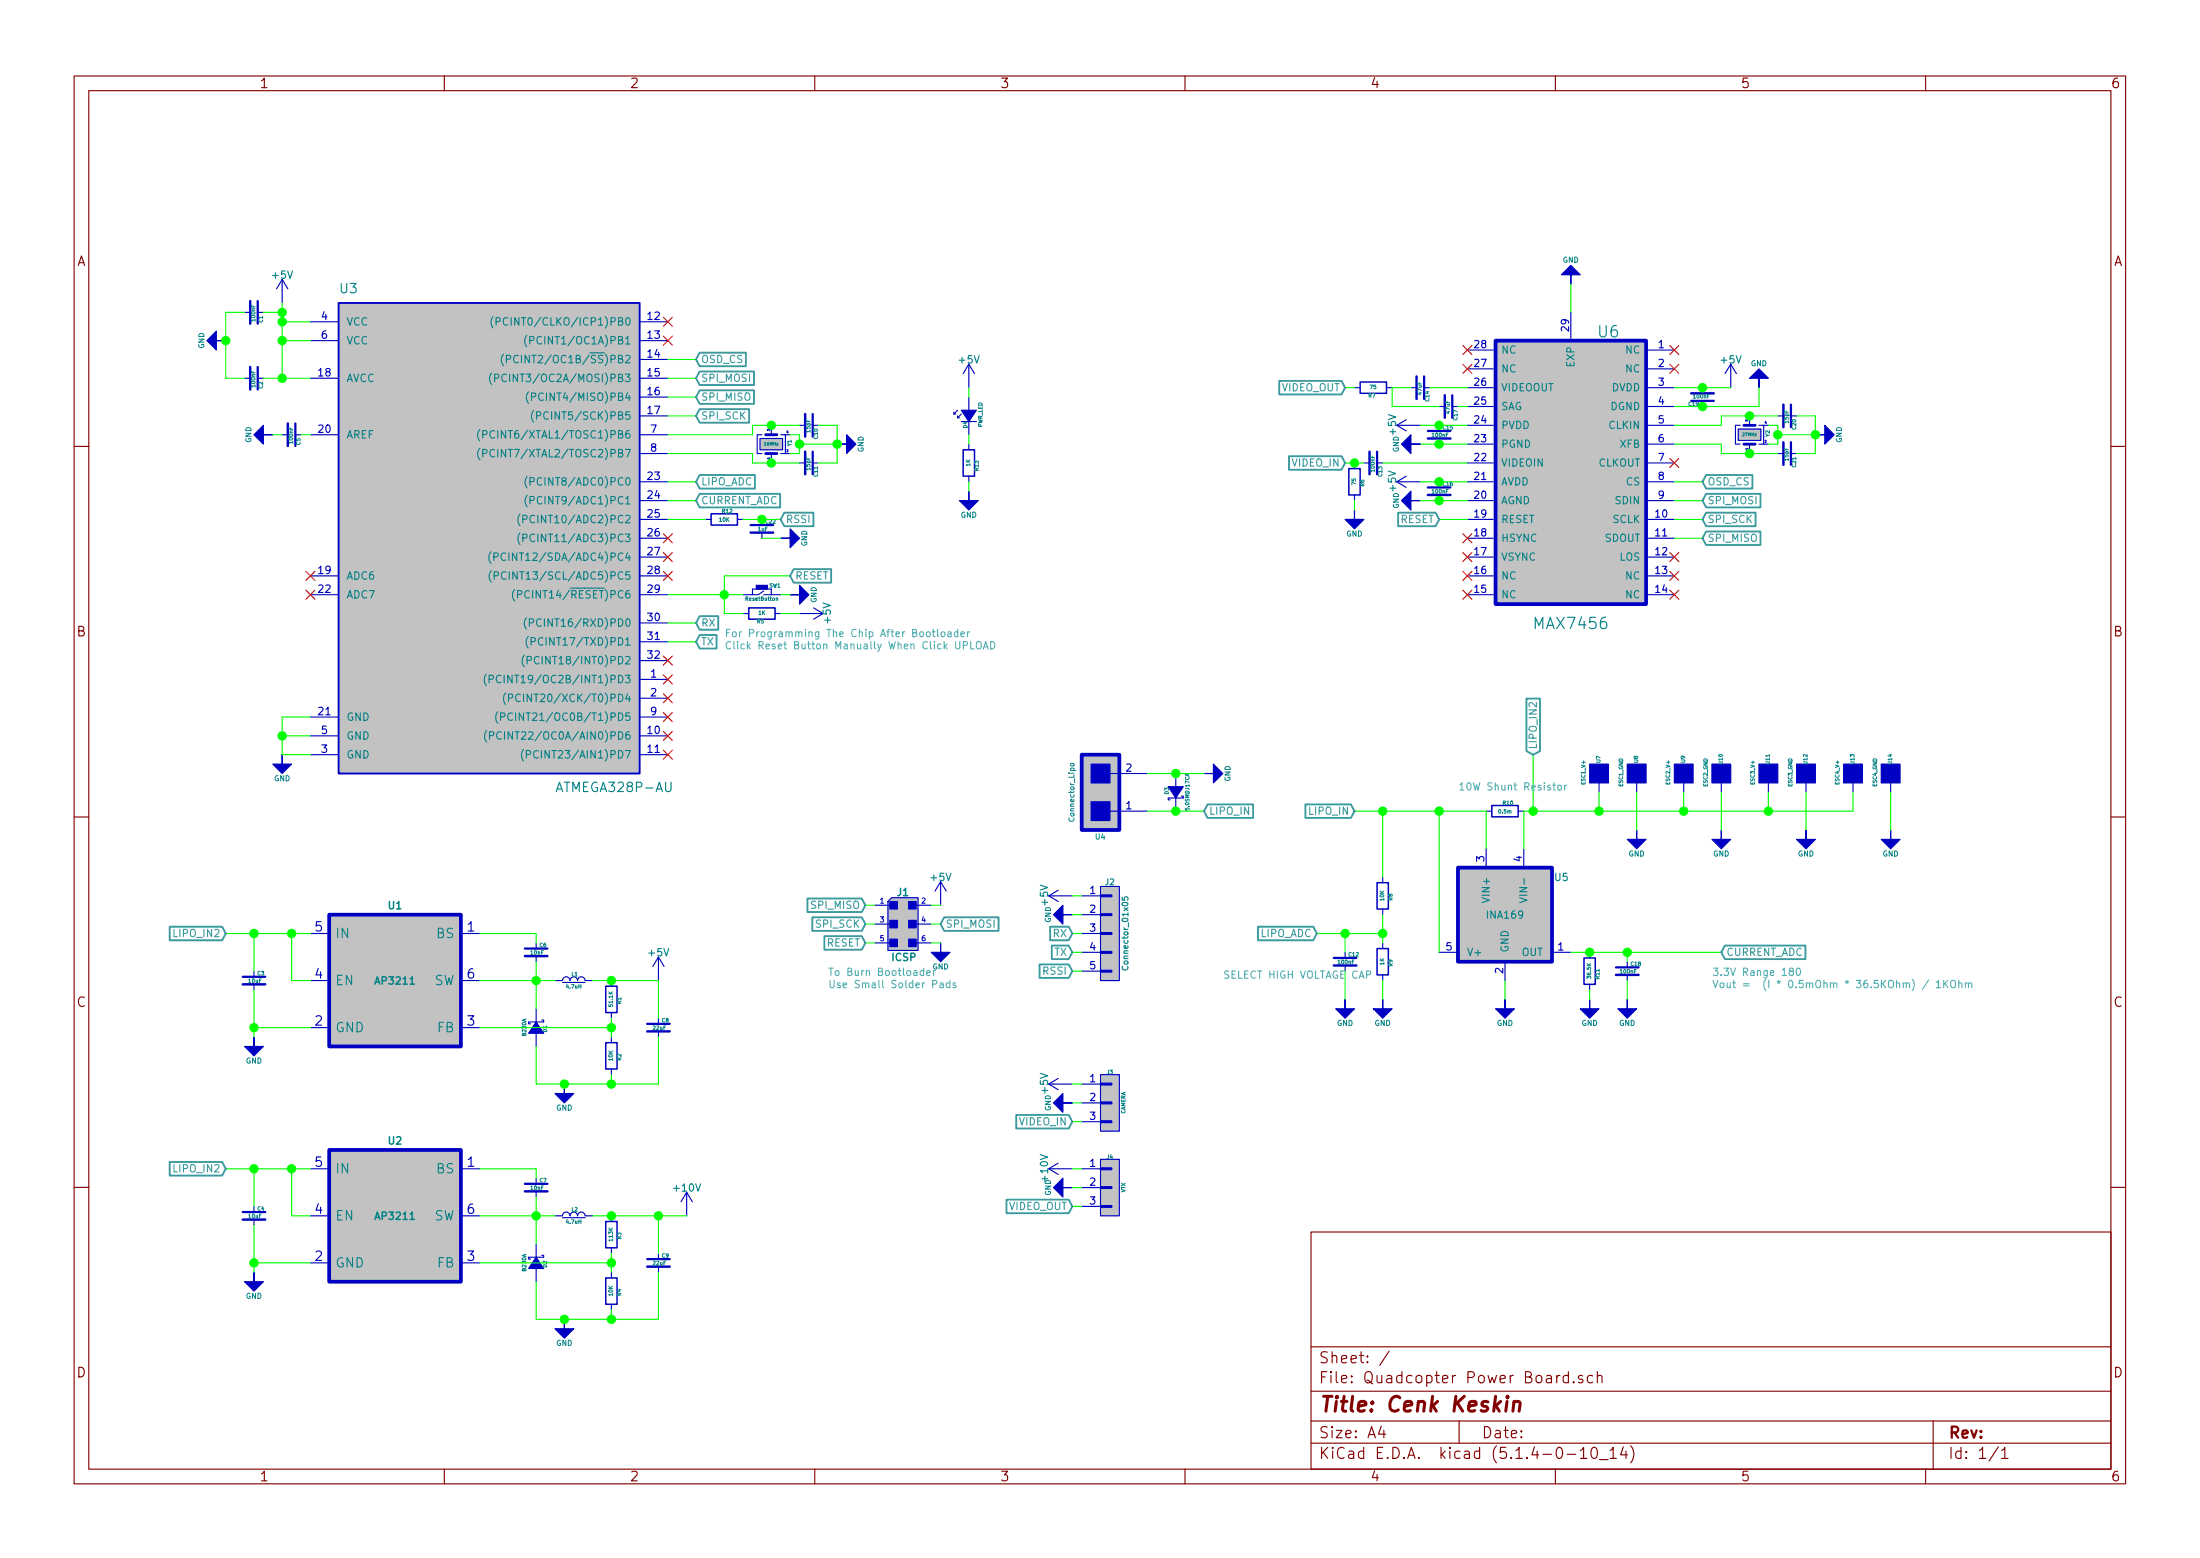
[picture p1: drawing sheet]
<svg xmlns="http://www.w3.org/2000/svg" width="297mm" height="210mm" viewBox="0 0 297 210" stroke-linecap="round" stroke-linejoin="round" font-family="sans-serif">
<g fill="none" stroke="#840000" stroke-width=".15">
<path d="M10 10.3h277v189.9h-277zM12 12.2h273v186.1h-273zM60 10.3v1.9M110 10.3v1.9M160 10.3v1.9M210 10.3v1.9M260 10.3v1.9M10 60.2h2M285 60.2h2M10 110.3h2M285 110.3h2M10 160.2h2"/>
<path d="M177 166.3h108v32h-108zM285 160.2h2M60 198.3v1.9M110 198.3v1.9M160 198.3v1.9M177 194.8h108M177 191.8h108M177 187.8h108M177 181.8h108M186.5 192.5l-.4 1h1M186.8 193v1M187.6 182.3l-1.3 2"/>
<path d="M197 191.8v3M210 198.3v1.9M210.6 185.6a.37 .37 0 0 0-.4 .3M211.6 196.3h1.2M211.8 185.7a.53 .53 0 0 0-.7 0v.8a.53 .53 0 0 0 .7 0M211.8 185.1v1.5M212.5 186.5v.1l-.1-.1h.1v.1M213.4 195.8l.4-.5v1.5M213.4 196.8h.8M213.7 185.7l-.4-.1-.2 .3a.48 .48 0 0 0 .6 .3v.1v.2l-.2 .1-.4-.1M215 195.4a.34 .34 0 0 1 .6 .2 .77 .77 0 0 1-.4 1.2 .97 .97 0 0 1-.2-1.4zM215 185.7a.48 .48 0 0 0-.6 0l-.1 .2 .1 .6a.48 .48 0 0 0 .6 0"/>
<path d="M215.7 185.7a.39 .39 0 0 1 .6 .1v.8M215.7 185.1v1.5M216 197h1.1M217.4 195.8l.4-.5v1.5M217.4 196.8h.8M219.2 195.2l-.4 1.1h.9M219.5 195.8v1M220.2 195.1a1.71 1.71 0 0 1 0 2.3M260 198.3v1.9M261 191.8v6.5M269.8 195.2l-1.2 2M270.3 195.8l.3-.3 .1-.2v1.5"/>
<path d="M270.3 196.8h.8"/>
</g>
<path d="M203.5 189.1l-.2 1.3M203.6 188.4l-.1 .1v.1l.1-.1v-.1l-.1 .2M204.4 189.3a.52 .52 0 0 1 .9 .1l-.2 1M204.4 189.1l-.1 1.3" fill="none" stroke="#840000" stroke-width=".41"/>
<g fill="#c2c2c2" stroke="#c2c2c2" stroke-width=".14">
<path d="M45.7 40.9h40.7v63.5h-40.7z"/>
<path d="M234.7 57.9h3v1.5h-3z"/>
<path d="M201.9 46h20.3v35.5h-20.3z"/>
<path d="M104.1 79.5v.8z"/>
<path d="M148.6 156.5h2.5v7.6h-2.5z"/>
<path d="M148.6 145h2.5v7.6h-2.5z"/>
<path d="M148.6 119.6h2.5v12.7h-2.5z"/>
<path d="M146 101.8h5.1v10.2h-5.1z"/>
<path d="M120.4 121.2h3.6v7.1h-4.1v-6.6z"/>
<path d="M102.6 59.2h3.1v1.5h-3.1z"/>
<path d="M196.8 117.1h12.7v12.7h-12.7z"/>
<path d="M44.4 155.2h17.8v17.8h-17.8z"/>
<path d="M44.4 123.4h17.8v17.8h-17.8z"/>
</g>
<path d="M45.7 40.9h40.7v63.5h-40.7z" fill="none" stroke="#0000c2" stroke-width=".25"/>
<g fill="none" stroke="#0000c2" stroke-width=".15">
<path d="M38.1 37.7l-.8 1.3M38.1 37.7v3.2M38.1 37.7l.8 1.3M33 51h.7M33 42.2h.7M34.9 51h.7M34.9 42.2h.7M38.1 58.7h.6M40 58.7h.6M41.9 43.4h3.8M41.9 46h3.8M41.9 51h3.8"/>
<path d="M41.9 58.7h3.8M86.4 43.4h3.8M86.4 46h3.8M86.4 48.5h3.8M86.4 51h3.8M86.4 53.6h3.8M86.4 56.1h3.8M86.4 58.7h3.8M102.6 59.2h3.1v1.5h-3.1zM102.9 58.7h-.7v2.5h.7M104.1 57.4v1.3M105.4 58.7h.6v2.5h-.6"/>
<path d="M106 58.7h.7M107.9 57.4h.7M109.9 57.4h.6M128.8 55.6v.3M129.3 55.4l-.5 .5h.2M129.3 56.1v.3M129.8 55.9l-.5 .5h.2M129.8 56.9h2M130.8 49.1l-.8 1.3M130.8 49.1v3.2M130.8 53.6v5.1M130.8 59.9v.8"/>
<path d="M130.8 49.1l.8 1.3M182.9 52.3h.7M187.2 52.3h.8M188.6 57.4h3.2M188.6 57.4l1.3 .8M189.9 56.6l-1.3 .8M190.5 52.3h.6M192.4 52.3h.6M194.3 54.9h.6M194.3 57.4v.6M194.3 59.3v.6M196.2 54.9h.6"/>
<path d="M198.1 59.9h3.5M198.1 57.4h3.5M198.1 47.2h3.5M198.1 49.8h3.5M198.1 54.9h3.5M198.1 52.3h3.5M212.1 42.2v3.5M222.6 59.9h3.5M222.6 57.4h3.5M222.6 47.2h3.5M222.6 49.8h3.5M222.6 54.9h3.5"/>
<path d="M222.6 52.3h3.5M229.9 52.3v.7M229.9 54.2v.7M233.7 49.1l-.8 1.3M233.7 49.1v3.2M233.7 49.1l.7 1.3M234.7 57.9h3v1.5h-3zM234.9 57.4h-.6v2.5h.6M236.2 56.1v1.3M236.2 59.9v1.3M237.5 57.4h.6v2.5h-.6M238 59.9h.8"/>
<path d="M238 57.4h.8M240 56.1h.7M241.9 56.1h.7M41.9 77.7h3.8M86.4 77.7h3.8M86.4 65h3.8M86.4 67.6h3.8M86.4 70.1h3.8M86.4 72.6h3.8M86.4 75.2h3.8M86.4 61.2h3.8M95.2 70.1h.8"/>
<path d="M99.6 70.1h.7M102.9 70.1v.6M102.9 72v.6M103.1 79.8l-.7 .5h-2.1M104.1 61.2v1.3M106 61.2h.7M107.9 62.5h.7M109.9 62.5h.6M130.8 64.3v.7M182.9 62.5v.7M182.9 66.8v.8M184.1 62.5h.7"/>
<path d="M186.1 62.5h.6M188.6 65h3.2M188.6 65l1.3 .8M189.9 64.3l-1.3 .7M194.3 65v.7M194.3 66.9v.7M198.1 77.7h3.5M198.1 65h3.5M198.1 67.6h3.5M198.1 70.1h3.5M198.1 72.6h3.5M198.1 75.2h3.5"/>
<path d="M198.1 62.5h3.5M222.6 77.7h3.5M222.6 65h3.5M222.6 67.6h3.5M222.6 70.1h3.5M222.6 72.6h3.5M222.6 75.2h3.5M222.6 62.5h3.5M240 61.2h.7M241.9 61.2h.7M41.9 99.3h3.8M41.9 96.8h3.8"/>
<path d="M41.9 80.3h3.8M86.4 91.7h3.8M86.4 99.3h3.8M86.4 94.2h3.8M86.4 96.8h3.8M86.4 80.3h3.8M86.4 84.1h3.8M86.4 86.6h3.8M86.4 89.1h3.8M100.3 82.8h.8M101.6 80.3v-.8h2.5v.8M103.1 80.3h2.3"/>
<path d="M104.6 82.8h.8M107.9 82.8h3.2M109.9 82l1.2 .8M111.1 82.8l-1.2 .8M198.1 80.3h3.5M222.6 80.3h3.5M41.9 101.8h3.8M86.4 101.8h3.8M127 119l-.8 1.3M127 119v3.2M127 119l.8 1.3M148.6 119.6h2.5v12.7h-2.5z"/>
<path d="M149.9 109.5h5M149.9 104.4h5M158.7 104.4v5.1M159.5 107.4h.3v.3h-2.1v.2h.3M186.7 118.4v.7M200.7 109.5h.7M200.7 114.5v2.7M205 109.5h.7M205.7 114.5v2.7M215.9 105.4v1.5M221 105.4v1.5M227.3 105.4v1.5"/>
<path d="M232.4 105.4v1.5M238.8 105.4v1.5M243.8 105.4v1.5M250.2 105.4v1.5M255.3 105.4v1.5M34.3 131.1v.6M34.3 133v.6M41.9 126h2.3M41.9 138.7h2.3M41.9 132.3h2.3M62.5 126h2.3M62.5 138.7h2.3"/>
<path d="M62.5 132.3h2.3M72.4 127.2v.7M72.4 129.2v.6M72.4 136.1v5.1M73.2 137.7h.2v.2h-2v.3h.2M74.9 132.3h1M75.9 132.3a.51 .51 0 0 1 .6-.5 .51 .51 0 0 1 .5 .5 .51 .51 0 0 1 .5-.5 .51 .51 0 0 1 .5 .5 .51 .51 0 0 1 .5-.5 .51 .51 0 0 1 .5 .5M75.9 132.6h3.1M79 132.3h1M82.5 132.3v.8M82.5 136.6v.8M82.5 139.9v.8"/>
<path d="M88.9 129.2l-.8 1.2M88.9 129.2v3.1M88.9 137.4v.6M88.9 139.3v.6M88.9 129.2l.8 1.2M118.1 122.2h2M118.1 124.7h2M118.1 127.2h2M120.4 121.2h3.6v7.1h-4.1v-6.6zM123.7 122.2h2M123.7 124.7h2M123.7 127.2h2"/>
<path d="M141.6 120.9l1.3 .8M141.6 120.9h3.2M142.9 120.1l-1.3 .8M146 120.9h3M146 123.4h3M146 126h3M146 128.5h3M146 131.1h3M181.6 128.5v.7M181.6 130.4v.7M186.7 122.7v.7M186.7 127.2v.8"/>
<path d="M186.7 131.6v.7M194.3 128.5h2.7M203.2 129.6v2.7M209.4 128.5h2.7M214.6 128.5v.8M214.6 132.8v.8M219.7 129.8v.6M219.7 131.7v.6M41.9 157.7h2.3M62.5 157.7h2.3M72.4 159v.6M82.5 144.3v.7"/>
<path d="M141.6 157.7l1.3 .8M141.6 157.7h3.2M141.6 146.3l1.3 .8M141.6 146.3h3.2M142.9 157l-1.3 .7M142.9 145.5l-1.3 .8M146 157.7h3M146 146.3h3M146 148.8h3M146 151.4h3M148.6 156.5h2.5v7.6h-2.5zM148.6 145h2.5v7.6h-2.5z"/>
<path d="M34.3 162.8v.6M34.3 164.7v.6M41.9 164.1h2.3M41.9 170.4h2.3M62.5 164.1h2.3M62.5 170.4h2.3M72.4 160.9v.6M72.4 167.9v5.1M73.2 169.4h.2v.3h-2v.2h.2M74.9 164.1h1M75.9 164.1a.51 .51 0 0 1 .6-.5 .51 .51 0 0 1 .5 .5 .51 .51 0 0 1 .5-.5 .51 .51 0 0 1 .5 .5 .51 .51 0 0 1 .5-.5 .51 .51 0 0 1 .5 .5M75.9 164.3h3.1"/>
<path d="M79 164.1h1M82.5 164.1v.7M82.5 168.4v.8M82.5 171.7v.8M82.5 176v.8M88.9 169.2v.6M88.9 171.1v.6M92.7 160.9l-.8 1.3M92.7 160.9v3.2M92.7 160.9l.8 1.3M146 160.3h3M146 162.8h3"/>
</g>
<g fill="none" stroke="#098084" stroke-width=".15">
<path d="M64.8 58a1.13 1.13 0 0 0 0 1.5M65.2 58.6h.5l.1-.2-.1-.2-.5-.1v1M66.4 50.3a1.13 1.13 0 0 0 0 1.6M66.6 42.7a1.2 1.2 0 0 0 0 1.6M66.8 51h.5l.1-.2-.1-.2-.5-.1v1M66.8 58.2a.47 .47 0 0 0-.7 .4 .47 .47 0 0 0 .6 .5l.1-.1M67 43.4h.5v-.5h-.5v1M68 47.8a1.13 1.13 0 0 0 0 1.5M68.4 48.5l.5-.1 .1-.1-.1-.3-.5-.1v1.1M68.4 50.6a.47 .47 0 0 0-.7 .4 .47 .47 0 0 0 .6 .5l.1-.1M68.6 42.9a.4 .4 0 0 0-.5 .1 .4 .4 0 0 0-.2 .4 .37 .37 0 0 0 .2 .4 .37 .37 0 0 0 .5 0M70 48a.49 .49 0 0 0-.7 .4 .49 .49 0 0 0 .5 .6l.2-.1"/>
<path d="M71.1 45.3a1.2 1.2 0 0 0 0 1.5M71.4 52.9a1.13 1.13 0 0 0 0 1.5M71.5 45.9h.5l.1-.4-.6-.1v1M71.8 53.6l.4-.1 .1-.1v-.3l-.5-.1v1M72.1 55.4a1.13 1.13 0 0 0 0 1.6M72.4 56.1h.5l.1-.2v-.3h-.6v1M64.8 60.5a1.13 1.13 0 0 0 0 1.5M65.2 61.2l.5-.1 .1-.1-.1-.3-.5-.1v1.1M66.3 74.5a1.13 1.13 0 0 0 0 1.5M66.3 77a1.13 1.13 0 0 0 0 1.6M66.7 75.2l.5-.1 .1-.2-.1-.2-.5-.1v1M66.7 77.7l.5-.1 .1-.1v-.3h-.6v1"/>
<path d="M66.8 60.7a.47 .47 0 0 0-.7 .4 .47 .47 0 0 0 .6 .5h.1M68.3 74.7a.47 .47 0 0 0-.7 .4 .47 .47 0 0 0 .6 .5l.1-.1M68.3 77.2a.47 .47 0 0 0-.6 .4 .47 .47 0 0 0 .6 .5M69.5 79.5a1.13 1.13 0 0 0 0 1.6M70.2 69.4a1.2 1.2 0 0 0 0 1.5M70.2 71.9a1.2 1.2 0 0 0 0 1.6M70.6 70.1l.5-.1 .1-.1-.1-.3-.5-.1v1.1M70.6 72.6h.5l.1-.2-.1-.2-.5-.1v1M71.2 64.3a1.2 1.2 0 0 0 0 1.6M71.2 66.8a1.2 1.2 0 0 0 0 1.6M71.6 65l.5-.1v-.4h-.5v1M71.6 67.5h.5v-.4l-.5-.1v1"/>
<path d="M65.7 91a1.2 1.2 0 0 0 0 1.5M65.7 98.6a1.2 1.2 0 0 0 0 1.5M66 91.7l.5-.1 .1-.1v-.3l-.6-.1v1M66.1 99.3l.5-.1 .1-.1-.1-.3-.5-.1v1.1M67.2 96.1a1.2 1.2 0 0 0 0 1.5M67.6 96.7h.5l.1-.2-.1-.2-.5-.1v1M67.6 91.2a.47 .47 0 0 0-.6 .4 .47 .47 0 0 0 .6 .5v-.1M67.7 98.8a.47 .47 0 0 0-.7 .4 .47 .47 0 0 0 .6 .5h.1M68.3 93.5a1.2 1.2 0 0 0 0 1.6M68.7 94.2h.4l.1-.2v-.3h-.5v1M69.2 96.3a.47 .47 0 0 0-.7 .4 .47 .47 0 0 0 .6 .5l.1-.1M69.9 80.2h.5l.1-.2-.1-.2-.5-.1v1"/>
<path d="M70.3 93.7a.47 .47 0 0 0-.7 .5 .47 .47 0 0 0 .6 .4h.1M70.8 88.4a1.2 1.2 0 0 0 0 1.6M71.1 83.4a1.2 1.2 0 0 0 0 1.5M71.2 89.1h.5l.1-.2-.1-.2-.5-.1v1M71.3 85.9a1.2 1.2 0 0 0 0 1.5M71.5 84h.5l.1-.2-.1-.2-.5-.1v1M71.7 86.6l.5-.1 .1-.1-.1-.3-.5-.1v1.1M70.7 101.1a1.2 1.2 0 0 0 0 1.6M71.1 101.8h.5l.1-.2-.1-.2-.5-.1v1M200.1 121.2l1 .3-1 .3M205.2 121.2l1 .3-1 .3"/>
</g>
<path d="M103.4 58.7h1.5M235.5 59.9h1.5M235.5 57.4h1.5M103.4 61.2h1.5" fill="none" stroke="#0000c2" stroke-width=".38"/>
<path d="M201.9 46h20.3v35.5h-20.3zM146 101.8h5.1v10.2h-5.1zM196.8 117.1h12.7v12.7h-12.7zM44.4 123.4h17.8v17.8h-17.8zM44.4 155.2h17.8v17.8h-17.8z" fill="none" stroke="#0000c2" stroke-width=".51"/>
<g fill="none" stroke="#0000c2" stroke-width=".33">
<path d="M33.8 40.6v3.1M33.8 49.5v3.1M38.9 57.1v3.1M108.7 55.9v3M191.3 50.8v3M192.8 59.2h3M195.1 53.3v3.1M228.3 53.1h3.1M240.8 54.6v3.1M240.8 59.7v3M101.3 71.9h3.1M108.7 61v3"/>
<path d="M184.9 61v3M192.8 66.8h3M32.8 132.8h3M70.9 129h3M87.4 139.2h3M180.1 130.3h3M218.2 131.6h3M32.8 164.6h3M70.9 160.8h3M87.4 170.9h3"/>
</g>
<g fill="none" stroke="#0000c2" stroke-width=".3">
<path d="M34.8 40.6v3.1M34.8 49.5v3.1M39.9 57.1v3.1M109.7 55.9v3M192.3 50.8v3M192.8 58.2h3M196.1 53.3v3.1M228.3 54.1h3.1M241.8 54.6v3.1M241.8 59.7v3M101.3 70.9h3.1M109.7 61v3"/>
<path d="M185.9 61v3M192.8 65.8h3M32.8 131.8h3M70.9 128h3M87.4 138.2h3M180.1 129.3h3M218.2 130.6h3M70.9 159.8h3M32.8 163.6h3M87.4 169.9h3"/>
</g>
<g fill="#0000c2" stroke="#0000c2" stroke-width=".15">
<path d="M246.4 57.4l1.2 1.3-1.2 1.2v-1.2h-1.3h1.3z"/>
<path d="M236.2 51l1.3-1.2 1.3 1.2h-1.3v1.3v-1.3z"/>
<path d="M254 103.1h2.5v2.6h-2.5z"/>
<path d="M248.9 103.1h2.6v2.6h-2.6z"/>
<path d="M242.6 103.1h2.5v2.6h-2.5z"/>
<path d="M237.5 103.1h2.5v2.6h-2.5z"/>
<path d="M231.1 103.1h2.6v2.6h-2.6z"/>
<path d="M189.2 67.6l1.3-1.3v1.3h1.3h-1.3v1.2z"/>
<path d="M182.9 68.8v1.3h1.2l-1.2 1.3-1.3-1.3h1.3z"/>
<path d="M226.1 103.1h2.5v2.6h-2.5z"/>
<path d="M189.2 59.9l1.3-1.2v1.2h1.3h-1.3v1.3z"/>
<path d="M219.7 103.1h2.5v2.6h-2.5z"/>
<path d="M27.9 46l1.3-1.3v1.3h1.3h-1.3v1.2z"/>
<path d="M35.6 57.4v1.3h1.2h-1.2v1.2l-1.3-1.2z"/>
<path d="M38.1 101.8v1.3h1.3l-1.3 1.3-1.3-1.3h1.3z"/>
<path d="M214.6 103.1h2.6v2.6h-2.6z"/>
<path d="M102.1 79h1.5v.5h-1.5z"/>
<path d="M106.7 80.3h1.2v-1.3l1.3 1.3-1.3 1.2v-1.2z"/>
<path d="M148.6 162.7h1.5v.2h-1.5z"/>
<path d="M148.6 160.1h1.5v.3h-1.5z"/>
<path d="M148.6 157.6h1.5v.3h-1.5z"/>
<path d="M148.6 151.3h1.5v.2h-1.5z"/>
<path d="M148.6 148.7h1.5v.3h-1.5z"/>
<path d="M148.6 146.2h1.5v.2h-1.5z"/>
<path d="M148.6 130.9h1.5v.3h-1.5z"/>
<path d="M148.6 128.4h1.5v.2h-1.5z"/>
<path d="M148.6 125.9h1.5v.2h-1.5z"/>
<path d="M148.6 123.3h1.5v.3h-1.5z"/>
<path d="M148.6 120.8h1.5v.2h-1.5z"/>
<path d="M147.3 103.1h2.6v2.6h-2.6z"/>
<path d="M147.3 108.2h2.6v2.5h-2.6z"/>
<path d="M210.8 37.1l1.3-1.3 1.3 1.3h-1.3v1.2v-1.2z"/>
<path d="M130.8 66.3v1.3h1.3l-1.3 1.2-1.3-1.2h1.3z"/>
<path d="M129.8 55.4h2l-1 1.5z"/>
<path d="M120.1 126.7h1.1v1.1h-1.1z"/>
<path d="M120.1 124.2h1.1v1h-1.1z"/>
<path d="M120.1 121.7h1.1v1h-1.1z"/>
<path d="M122.7 126.7h1v1.1h-1z"/>
<path d="M122.7 124.2h1v1h-1z"/>
<path d="M122.7 121.7h1v1h-1z"/>
<path d="M106.7 71.4l1.2 1.2-1.2 1.3v-1.3h-1.3h1.3z"/>
<path d="M157.7 106.2h2.1l-1.1 1.5z"/>
<path d="M127 127.2v1.3h1.3l-1.3 1.3-1.3-1.3h1.3z"/>
<path d="M142.2 160.3l1.3-1.3v1.3h1.3h-1.3v1.2z"/>
<path d="M142.2 148.8l1.3-1.2v1.2h1.3h-1.3v1.3z"/>
<path d="M162.6 104.4h1.2v-1.3l1.3 1.3-1.3 1.3v-1.3z"/>
<path d="M142.2 123.4l1.3-1.2v1.2h1.3h-1.3v1.3z"/>
<path d="M76.2 178v1.3h1.3l-1.3 1.3-1.3-1.3h1.3z"/>
<path d="M33 173h1.3v-1.3v1.3h1.3l-1.3 1.2z"/>
<path d="M113 59.9h1.3v-1.2l1.3 1.2-1.3 1.3v-1.3z"/>
<path d="M203.2 134.9v1.2h1.3l-1.3 1.3-1.3-1.3h1.3z"/>
<path d="M214.6 134.9v1.2h1.3l-1.3 1.3-1.2-1.3h1.2z"/>
<path d="M72.4 169.7l1 1.5h-2z"/>
<path d="M186.7 134.9v1.2h1.3l-1.3 1.3-1.3-1.3h1.3z"/>
<path d="M219.7 134.9v1.2h1.3l-1.3 1.3-1.3-1.3h1.3z"/>
<path d="M180.3 136.1h1.3v-1.2v1.2h1.3l-1.3 1.3z"/>
<path d="M76.2 146.3v1.3h1.3l-1.3 1.2-1.3-1.2h1.3z"/>
<path d="M221 112v1.3h1.2l-1.2 1.2-1.3-1.2h1.3z"/>
<path d="M232.4 112v1.3h1.3l-1.3 1.2-1.3-1.2h1.3z"/>
<path d="M243.8 112v1.3h1.3l-1.3 1.2-1.2-1.2h1.2z"/>
<path d="M255.3 112v1.3h1.2l-1.2 1.2-1.3-1.2h1.3z"/>
<path d="M72.4 137.9l1 1.5h-2z"/>
<path d="M34.3 139.9v1.3h1.3l-1.3 1.3-1.3-1.3h1.3z"/>
</g>
<g fill="none" stroke="#0000c2" stroke-width=".2">
<path d="M183.6 51.6h3.6v1.5h-3.6zM96 69.3h3.6v1.6h-3.6zM130 60.7h1.6v3.6h-1.6zM182.1 63.2h1.5v3.6h-1.5zM101.1 82h3.5v1.6h-3.5zM185.9 119.1h1.6v3.6h-1.6zM201.4 108.7h3.6v1.5h-3.6zM81.8 133.1h1.5v3.5h-1.5zM185.9 128h1.6v3.6h-1.6zM213.9 129.3h1.5v3.5h-1.5zM81.8 140.7h1.5v3.6h-1.5zM81.8 172.5h1.5v3.5h-1.5z"/>
<path d="M81.8 164.8h1.5v3.6h-1.5z"/>
</g>
<path d="M151.5 121.1v.4h.4l-.1-.3 .1-.2h.2l.2 .2-.1 .3M151.6 130.4a.36 .36 0 0 0 .3 .5 .36 .36 0 0 0 .3-.5" fill="none" stroke="#008484" stroke-width=".15"/>
<path d="M144.6 103.1l.4-.1v.3h-.4z" fill="none" stroke="#008484" stroke-width=".14"/>
<g fill="none" stroke="#0f0" stroke-width=".15">
<path d="M212.1 38.3v3.9M33 42.2h-2.5v8.8h2.5M35.6 51h6.3M35.6 42.2h2.5M36.8 58.7h1.3M38.1 40.9v10.1M38.1 43.4h3.8M38.1 46h3.8M40.6 58.7h1.3M90.2 56.1h3.8M90.2 51h3.8M90.2 48.5h3.8"/>
<path d="M90.2 53.6h3.8M106.7 58.7h1.2v2.5h-1.2M107.9 57.4h-6.3v1.3h-11.4M107.9 59.9h5.1M110.5 57.4h2.5v5.1h-2.5M130.8 52.3v1.3M130.8 58.7v1.2M181.6 52.3h1.3M190.5 52.3h-2.5v2.6h6.3M191.8 57.4h6.3M191.8 59.9h6.3M193 52.3h5.1"/>
<path d="M196.8 54.9h1.3M226.1 59.9h6.3v1.3h7.6M226.1 52.3h7.6M237.5 52.3v2.6h-11.4M238.8 57.4h1.2v2.5h-1.2M240 56.1h-7.6v1.3h-6.3M240 58.7h5.1M242.6 56.1h2.5v5.1h-2.5M90.2 61.2h11.4v1.3h6.3M90.2 70.1h5M90.2 65h3.8M90.2 67.6h3.8"/>
<path d="M100.3 70.1h5.1M102.9 72.6h2.5M106.7 77.7h-8.9v5.1h2.5M130.8 65v1.3M181.6 62.5h2.5M182.9 67.6v1.2M186.7 62.5h11.4M191.8 65h6.3M191.8 67.6h6.3M194.3 70.1h3.8M226.1 70.1h3.8M226.1 65h3.8"/>
<path d="M226.1 72.6h3.8M226.1 67.6h3.8M38.1 99.3h3.8M41.9 96.8h-3.8v5h3.8M90.2 80.3h10.1M90.2 86.6h3.8M90.2 84.1h3.8M105.4 80.3h1.3M105.4 82.8h2.5M154.9 109.5h7.7M154.9 104.4h7.7M182.9 109.5h17.8v5"/>
<path d="M186.7 109.5v8.9M194.3 109.5v19M207 101.8v7.7M215.9 106.9v2.6M221 106.9v5.1M227.3 106.9v2.6M232.4 106.9v5.1M238.8 106.9v2.6M243.8 106.9v5.1M250.2 106.9v2.6h-44.5v5M255.3 106.9v5.1M30.5 126h11.4"/>
<path d="M34.3 126v5.1M34.3 133.6v6.3M34.3 138.7h7.6M39.4 126v6.3h2.5M64.8 126h7.6v1.2M64.8 132.3h10.1M64.8 138.7h17.7M72.4 129.8v6.3M80 132.3h8.9v5.1M82.5 137.4v2.5M88.9 139.9v6.4h-16.5v-5.1M116.8 122.2h1.3"/>
<path d="M116.8 124.7h1.3M116.8 127.2h1.3M125.7 122.2h1.3M125.7 124.7h1.3M125.7 127.2h1.3M144.8 128.5h1.2M144.8 126h1.2M144.8 131.1h1.2M144.8 120.9h1.2M144.8 123.4h1.2M177.8 126h8.9M181.6 126v2.5"/>
<path d="M181.6 131.1v3.8M186.7 123.4v3.8M186.7 132.3v2.6M203.2 132.3v2.6M212.1 128.5h20.3M214.6 133.6v1.3M219.7 128.5v1.3M219.7 132.3v2.6M30.5 157.7h11.4M34.3 157.7v5.1M39.4 157.7v6.4h2.5M64.8 157.7h7.6v1.3"/>
<path d="M82.5 145v1.3M144.8 157.7h1.2M144.8 146.3h1.2M144.8 151.4h1.2M144.8 148.8h1.2M34.3 165.3v6.4M34.3 170.4h7.6M64.8 164.1h10.1M64.8 170.4h17.7M72.4 161.5v6.4M80 164.1h12.7M82.5 169.2v2.5"/>
<path d="M82.5 176.8v1.2M88.9 171.7v6.3h-16.5v-5M88.9 164.1v5.1M144.8 160.3h1.2M144.8 162.8h1.2"/>
</g>
<g fill="none" stroke="#3c9a9e" stroke-width=".25">
<path d="M94.5 52.7h7.3v1.8h-7.3l-.5-.9zM94.5 47.6h6.2v1.8h-6.2l-.5-.9zM94.5 50.1h7.3v1.9h-7.3l-.5-1zM94.5 55.2h6.6v1.8h-6.6l-.5-.9zM172.7 51.4h8.4l.5 .9-.5 .9h-8.4zM94.5 66.6h10.8v1.9h-10.8l-.5-.9zM94.5 64.1h7.4v1.8h-7.4l-.5-.9zM105.9 69.2h3.9v1.8h-3.9l-.5-.9zM107.2 76.8h5v1.8h-5l-.5-.9zM174 61.6h7.1l.5 .9-.5 .9h-7.1zM188.8 69.2h5l.5 .9-.5 .9h-5zM230.4 69.2h6.6v1.8h-6.6l-.5-.9z"/>
<path d="M230.4 64.1h6.2v1.8h-6.2l-.5-.9zM230.4 66.6h7.3v1.9h-7.3l-.5-.9zM230.4 71.7h7.3v1.9h-7.3l-.5-1zM94.5 83.2h2.5v1.8h-2.5l-.5-.9zM94.5 85.7h2.2v1.8h-2.2l-.5-.9zM206.1 94.3h1.8v7.1l-.9 .4-.9-.4zM163 108.6h6.2v1.8h-6.2l-.4-.9zM176.3 108.6h6.1l.5 .9-.5 .9h-6.1zM22.9 125.1h7.1l.5 .9-.5 .9h-7.1zM109 121.3h7.4l.4 .9-.4 .9h-7.4zM109.7 123.8h6.7l.4 .9-.4 .9h-6.7zM111.3 126.3h5.1l.4 .9-.4 1h-5.1z"/>
<path d="M127.5 123.8h7.3v1.8h-7.3l-.5-.9zM140.4 130.1h3.9l.5 1-.5 .9h-3.9zM141.8 125.1h2.5l.5 .9-.5 .9h-2.5zM142 127.6h2.3l.5 .9-.5 .9h-2.3zM169.8 125.1h7.5l.5 .9-.5 .9h-7.5zM232.9 127.6h10.9v1.8h-10.9l-.5-.9zM22.9 156.8h7.1l.5 .9-.5 .9h-7.1zM137.2 150.5h7.1l.5 .9-.5 .9h-7.1zM135.9 161.9h8.4l.5 .9-.5 .9h-8.4z"/>
</g>
<g fill="none" stroke="#4abcc2" stroke-width=".15">
<path d="M125.1 85.3h.2h.3v.4l-.1 .2h-.2l-.2-.1zM125.9 85.3h.4M126 84.9v.9l.3 .1M126.6 84.9v.9l.1 .1M127.1 85.3h.2h.2l.1 .4-.1 .2h-.2l-.2-.1zM128 85.3h.4v.6M128.4 85.5l-.4 .1a.2 .2 0 0 0 .1 .3h.3M129 86.6v.8l.2 .2 .4-.1v-.9M129.3 85.3h-.3l-.1 .1v.5h.4M129.3 84.9v1M129.7 85.6l.5-.1v-.2h-.3l-.2 .1 .1 .5h.4M130.1 87.1l.5-.1v-.1v-.2l-.5-.1v1"/>
<path d="M130.6 85.3v.6M130.9 85.3l-.3 .1M131.1 86.6v1h.4M131.9 86.7l.2-.1a.35 .35 0 0 1 .4 .3v.3a.33 .33 0 0 1-.3 .4 .33 .33 0 0 1-.4-.4zM132.8 87.6l.3-1 .3 1M132.9 87.3h.4M133.8 86.6a.5 .5 0 0 1 .5 .5 .5 .5 0 0 1-.5 .5zM209.7 106h.3M209.8 105.6v.9v.1h.2M210.4 106h.1h.3l-.1 .6h-.2l-.1-.1zM211.3 106v.6M211.5 106l-.2 .1"/>
<path d="M124.7 131h-.3l-.2 .2 .1 .4h.4M124.7 130.7v.9M125.1 131.3l.5-.1v-.2h-.3l-.2 .1 .1 .5h.4M125.9 132.8h.5l.1-.2-.1-.2-.5-.1v1M126 131v.6M126.9 132.7h.4l.1 .6M127.4 132.9l-.5 .1a.2 .2 0 0 0 .1 .3l.4-.1M128.2 132.7l-.2-.1-.2 .2 .1 .4h.3M128.2 132.3v1M129 132.7l-.2-.1-.1 .2v.1l.3 .1v.2h-.3M184.5 131.5h.5l.1-.1-.1-.3-.5-.1v1M241.8 131.1l-.2-.2 .2-.2h.3v.3a.34 .34 0 0 0-.5 .2 .34 .34 0 0 0 .1 .4h.1a.31 .31 0 0 0 .3-.2 .31 .31 0 0 0-.1-.3"/>
<path d="M242.6 130.7h.2a.53 .53 0 0 1 .3 .4 .53 .53 0 0 1-.3 .5l-.2-.1-.1-.2zM260.4 132.3l-.8 1.2M261.4 132.6l.3-.3v1M261.4 133.3h.6M262.4 132.3v1M262.6 132.7l.4 .6M263 132.3l-.6 .6M263.4 132.4l.2-.1 .3 .1a.65 .65 0 0 1-.1 .9 .35 .35 0 0 1-.4-.3zM264.5 132.7l.1-.1 .2 .1 .1 .6M264.5 132.3v1M265.4 132.7h.3l.1 .6M265.4 132.6v.7"/>
<path d="M265.8 132.8l.1-.2 .3 .1v.6"/>
</g>
<g fill="#0f0" stroke="#0f0" stroke-width=".25">
<circle cx="194.3" cy="67.6" r=".51"/>
<circle cx="182.9" cy="62.5" r=".51"/>
<circle cx="229.9" cy="54.9" r=".51"/>
<circle cx="229.9" cy="52.3" r=".51"/>
<circle cx="245.1" cy="58.7" r=".51"/>
<circle cx="102.9" cy="70.1" r=".51"/>
<circle cx="240" cy="58.7" r=".51"/>
<circle cx="236.2" cy="56.1" r=".51"/>
<circle cx="236.2" cy="61.2" r=".51"/>
<circle cx="215.9" cy="109.5" r=".51"/>
<circle cx="194.3" cy="57.4" r=".51"/>
<circle cx="194.3" cy="59.9" r=".51"/>
<circle cx="38.1" cy="43.4" r=".51"/>
<circle cx="38.1" cy="46" r=".51"/>
<circle cx="38.1" cy="51" r=".51"/>
<circle cx="38.1" cy="42.2" r=".51"/>
<circle cx="30.5" cy="46" r=".51"/>
<circle cx="38.1" cy="99.3" r=".51"/>
<circle cx="97.8" cy="80.3" r=".51"/>
<circle cx="104.1" cy="62.5" r=".51"/>
<circle cx="113" cy="59.9" r=".51"/>
<circle cx="108" cy="59.9" r=".51"/>
<circle cx="76.2" cy="178" r=".51"/>
<circle cx="104.1" cy="57.4" r=".51"/>
<circle cx="82.6" cy="170.4" r=".51"/>
<circle cx="72.4" cy="164.1" r=".51"/>
<circle cx="34.3" cy="170.4" r=".51"/>
<circle cx="34.3" cy="157.7" r=".51"/>
<circle cx="227.3" cy="109.5" r=".51"/>
<circle cx="214.6" cy="128.5" r=".51"/>
<circle cx="186.7" cy="126" r=".51"/>
<circle cx="194.3" cy="65" r=".51"/>
<circle cx="88.9" cy="164.1" r=".51"/>
<circle cx="82.6" cy="178" r=".51"/>
<circle cx="82.6" cy="164.1" r=".51"/>
<circle cx="238.8" cy="109.5" r=".51"/>
<circle cx="207" cy="109.5" r=".51"/>
<circle cx="158.8" cy="109.5" r=".51"/>
<circle cx="82.6" cy="132.3" r=".51"/>
<circle cx="82.6" cy="146.3" r=".51"/>
<circle cx="76.2" cy="146.3" r=".51"/>
<circle cx="158.8" cy="104.4" r=".51"/>
<circle cx="82.6" cy="138.7" r=".51"/>
<circle cx="72.4" cy="132.3" r=".51"/>
<circle cx="34.3" cy="138.7" r=".51"/>
<circle cx="34.3" cy="126" r=".51"/>
<circle cx="39.4" cy="126" r=".51"/>
<circle cx="194.3" cy="109.5" r=".51"/>
<circle cx="186.7" cy="109.5" r=".51"/>
<circle cx="181.6" cy="126" r=".51"/>
<circle cx="219.7" cy="128.5" r=".51"/>
<circle cx="39.4" cy="157.7" r=".51"/>
</g>
<g fill="none" stroke="#f00" stroke-width=".15">
<path d="M89.6 42.8l1.2 1.2M89.6 45.4l1.2 1.2M90.8 42.8l-1.2 1.2M90.8 45.4l-1.2 1.2M197.5 49.2l1.2 1.2M197.5 46.6l1.2 1.2M198.7 49.2l-1.2 1.2M198.7 46.6l-1.2 1.2M225.5 46.6l1.2 1.2M225.5 49.2l1.2 1.2M226.7 46.6l-1.2 1.2M226.7 49.2l-1.2 1.2"/>
<path d="M41.3 77.1l1.2 1.2M41.3 79.6l1.2 1.3M42.5 77.1l-1.2 1.2M42.5 79.6l-1.2 1.3M89.6 77.1l1.2 1.2M89.6 74.6l1.2 1.2M89.6 72l1.2 1.2M90.8 77.1l-1.2 1.2M90.8 74.6l-1.2 1.2M90.8 72l-1.2 1.2M197.5 79.6l1.2 1.3M197.5 77.1l1.2 1.2"/>
<path d="M197.5 74.6l1.2 1.2M197.5 72l1.2 1.2M198.7 74.6l-1.2 1.2M198.7 77.1l-1.2 1.2M198.7 79.6l-1.2 1.3M198.7 72l-1.2 1.2M225.5 74.6l1.2 1.2M225.5 77.1l1.2 1.2M225.5 79.6l1.2 1.3M225.5 61.9l1.2 1.2M226.7 74.6l-1.2 1.2M226.7 77.1l-1.2 1.2"/>
<path d="M226.7 79.6l-1.2 1.3M226.7 61.9l-1.2 1.2M89.6 88.5l1.2 1.3M89.6 91.1l1.2 1.2M89.6 93.6l1.2 1.2M89.6 96.2l1.2 1.2M89.6 98.7l1.2 1.2M90.8 88.5l-1.2 1.3M90.8 91.1l-1.2 1.2M90.8 93.6l-1.2 1.2M90.8 96.2l-1.2 1.2M90.8 98.7l-1.2 1.2"/>
<path d="M89.6 101.2l1.2 1.3M90.8 101.2l-1.2 1.3"/>
</g>
<text font-size="2.8" fill="#840000" x="178" y="190.5">Title: Cenk Keskin</text>
<g font-size="2.1" fill="#008484">
<text x="215.8" y="45.5">U6</text>
<text x="207.4" y="84.9">MAX7456</text>
</g>
<g font-size="2.1" fill="#840000">
<text x="178" y="184">Sheet: /</text>
<text x="178" y="186.7">File: Quadcopter Power Board.sch</text>
<text x="178" y="196.9">KiCad E.D.A. kicad (5.1.4-0-10_14)</text>
<text x="178" y="194.1">Size: A4</text>
<text x="200" y="194.1">Date:</text>
<text x="263" y="194.1">Rev:</text>
<text x="263" y="196.9">Id: 1/1</text>
</g>
<g font-size="1.8" fill="#840000">
<text x="35" y="11.9">1</text>
<text x="85" y="11.9">2</text>
<text x="135" y="11.9">3</text>
<text x="185" y="11.9">4</text>
<text x="235" y="11.9">5</text>
<text x="285" y="11.9">6</text>
<text x="10.4" y="35.9">A</text>
<text x="285.4" y="35.9">A</text>
<text x="10.4" y="85.9">B</text>
<text x="285.4" y="85.9">B</text>
<text x="10.4" y="135.9">C</text>
<text x="285.4" y="135.9">C</text>
<text x="10.4" y="185.9">D</text>
<text x="285.4" y="185.9">D</text>
<text x="35" y="199.9">1</text>
<text x="85" y="199.9">2</text>
<text x="135" y="199.9">3</text>
<text x="185" y="199.9">4</text>
<text x="235" y="199.9">5</text>
<text x="285" y="199.9">6</text>
</g>
<g font-size="1.8" fill="#008484">
<text x="45.9" y="39.6">U3</text>
<text x="75.5" y="106.9">ATMEGA328P-AU</text>
</g>
<g font-size="1.8" fill="#0000c2">
<text x="42.6" y="125.7">5</text>
<text x="63.1" y="125.7">1</text>
<text x="42.6" y="132.1">4</text>
<text x="63.1" y="132.1">6</text>
<text x="42.6" y="138.4">2</text>
<text x="63.1" y="138.4">3</text>
<text x="42.6" y="157.5">5</text>
<text x="63.1" y="157.5">1</text>
<text x="42.6" y="163.8">4</text>
<text x="63.1" y="163.8">6</text>
<text x="42.6" y="170.2">2</text>
<text x="63.1" y="170.2">3</text>
</g>
<g font-size="1.8" fill="#098084">
<text x="45.2" y="126.6">IN</text>
<text x="59" y="126.6">BS</text>
<text x="45.2" y="133">EN</text>
<text x="58.6" y="133">SW</text>
<text x="45.2" y="139.3">GND</text>
<text x="59.1" y="139.3">FB</text>
<text x="45.2" y="158.4">IN</text>
<text x="59" y="158.4">BS</text>
<text x="45.2" y="164.7">EN</text>
<text x="58.6" y="164.7">SW</text>
<text x="45.2" y="171.1">GND</text>
<text x="59.1" y="171.1">FB</text>
</g>
<g font-size="1.4" fill="#008484">
<text x="36.9" y="37.6">+5V</text>
<text x="129.6" y="49">+5V</text>
<text x="232.4" y="49">+5V</text>
<text x="188.5" y="58.6" transform="rotate(-90 188.5 58.6)">+5V</text>
<text x="188.5" y="66.2" transform="rotate(-90 188.5 66.2)">+5V</text>
<text x="112.2" y="84" transform="rotate(-90 112.2 84)">+5V</text>
<text x="125.8" y="118.9">+5V</text>
<text x="210" y="118.9">U5</text>
<text x="52.5" y="122.7">U1</text>
<text x="121.2" y="120.9">J1</text>
<text x="141.5" y="122.1" transform="rotate(-90 141.5 122.1)">+5V</text>
<text x="200.9" y="124">INA169</text>
<text x="87.7" y="129.1">+5V</text>
<text x="120.4" y="129.7">ICSP</text>
<text x="50.9" y="132.9">AP3211</text>
<text x="141.5" y="147.5" transform="rotate(-90 141.5 147.5)">+5V</text>
<text x="52.5" y="154.5">U2</text>
<text x="91.1" y="160.8">+10V</text>
<text x="141.5" y="159.4" transform="rotate(-90 141.5 159.4)">+10V</text>
<text x="50.9" y="164.6">AP3211</text>
</g>
<g font-size="1.4" fill="#0000c2">
<text x="43.4" y="43.2">4</text>
<text x="43.4" y="45.7">6</text>
<text x="87.5" y="43.2">12</text>
<text x="87.5" y="45.7">13</text>
<text x="199.1" y="47">28</text>
<text x="211.8" y="44.7" transform="rotate(-90 211.8 44.7)">29</text>
<text x="223.9" y="47">1</text>
<text x="43" y="50.8">18</text>
<text x="87.5" y="48.3">14</text>
<text x="87.5" y="50.8">15</text>
<text x="87.5" y="53.3">16</text>
<text x="199.1" y="52.1">26</text>
<text x="199.1" y="49.5">27</text>
<text x="223.9" y="49.5">2</text>
<text x="223.9" y="52.1">3</text>
<text x="43" y="58.4">20</text>
<text x="87.5" y="55.9">17</text>
<text x="87.9" y="58.4">7</text>
<text x="199.1" y="59.7">23</text>
<text x="199.1" y="57.1">24</text>
<text x="199.1" y="54.6">25</text>
<text x="223.9" y="54.6">4</text>
<text x="223.9" y="57.1">5</text>
<text x="223.9" y="59.7">6</text>
<text x="87.5" y="64.8">23</text>
<text x="87.9" y="61">8</text>
<text x="199.1" y="64.8">21</text>
<text x="199.1" y="62.2">22</text>
<text x="223.9" y="62.2">7</text>
<text x="223.9" y="64.8">8</text>
<text x="87.5" y="67.3">24</text>
<text x="87.5" y="69.8">25</text>
<text x="199.1" y="69.8">19</text>
<text x="199.1" y="67.3">20</text>
<text x="223.5" y="69.8">10</text>
<text x="223.9" y="67.3">9</text>
<text x="43" y="77.5">19</text>
<text x="87.5" y="72.4">26</text>
<text x="87.5" y="74.9">27</text>
<text x="87.5" y="77.5">28</text>
<text x="199.1" y="77.5">16</text>
<text x="199.1" y="74.9">17</text>
<text x="199.1" y="72.4">18</text>
<text x="223.5" y="72.4">11</text>
<text x="223.5" y="74.9">12</text>
<text x="223.5" y="77.5">13</text>
<text x="43" y="80">22</text>
<text x="87.5" y="80">29</text>
<text x="87.5" y="83.8">30</text>
<text x="199.1" y="80">15</text>
<text x="223.5" y="80">14</text>
<text x="87.5" y="86.4">31</text>
<text x="87.5" y="88.9">32</text>
<text x="87.9" y="91.4">1</text>
<text x="87.9" y="94">2</text>
<text x="43" y="96.5">21</text>
<text x="43.4" y="101.6">3</text>
<text x="43.4" y="99.1">5</text>
<text x="87.5" y="99.1">10</text>
<text x="87.5" y="101.6">11</text>
<text x="87.9" y="96.5">9</text>
<text x="152" y="104.1">2</text>
<text x="152" y="109.2">1</text>
<text x="200.4" y="116.3" transform="rotate(-90 200.4 116.3)">3</text>
<text x="205.5" y="116.3" transform="rotate(-90 205.5 116.3)">4</text>
<text x="147.2" y="120.6">1</text>
<text x="147.2" y="123.2">2</text>
<text x="147.2" y="125.7">3</text>
<text x="147.2" y="128.3">4</text>
<text x="147.2" y="130.8">5</text>
<text x="195.3" y="128.3">5</text>
<text x="202.9" y="131.4" transform="rotate(-90 202.9 131.4)">2</text>
<text x="210.4" y="128.3">1</text>
<text x="147.2" y="146">1</text>
<text x="147.2" y="148.6">2</text>
<text x="147.2" y="151.1">3</text>
<text x="147.2" y="157.5">1</text>
<text x="147.2" y="160">2</text>
<text x="147.2" y="162.6">3</text>
</g>
<g font-size="1.4" fill="#098084">
<text x="46.7" y="43.9">VCC</text>
<text x="46.7" y="46.5">VCC</text>
<text x="68.7" y="43.9">(PCINT0/CLKO/ICP1)PB0</text>
<text x="72.3" y="46.5">(PCINT1/OC1A)PB1</text>
<text x="202.6" y="47.7">NC</text>
<text x="219.6" y="47.7">NC</text>
<text x="46.7" y="51.6">AVCC</text>
<text x="68.3" y="51.6">(PCINT3/OC2A/MOSI)PB3</text>
<text x="70" y="49">(PCINT2/OC1B/SS)PB2</text>
<text x="202.6" y="52.8">VIDEOOUT</text>
<text x="202.6" y="50.3">NC</text>
<text x="212.6" y="49.4" transform="rotate(-90 212.6 49.4)">EXP</text>
<text x="217.6" y="52.8">DVDD</text>
<text x="219.6" y="50.3">NC</text>
<text x="46.7" y="59.2">AREF</text>
<text x="66.6" y="59.2">(PCINT6/XTAL1/TOSC1)PB6</text>
<text x="72.6" y="54.1">(PCINT4/MISO)PB4</text>
<text x="73.2" y="56.6">(PCINT5/SCK)PB5</text>
<text x="202.6" y="57.9">PVDD</text>
<text x="202.6" y="55.3">SAG</text>
<text x="217.3" y="57.9">CLKIN</text>
<text x="217.5" y="55.3">DGND</text>
<text x="66.6" y="61.7">(PCINT7/XTAL2/TOSC2)PB7</text>
<text x="72.4" y="65.5">(PCINT8/ADC0)PC0</text>
<text x="202.6" y="65.5">AVDD</text>
<text x="202.6" y="63">VIDEOIN</text>
<text x="202.6" y="60.4">PGND</text>
<text x="215.8" y="63">CLKOUT</text>
<text x="218.8" y="60.4">XFB</text>
<text x="219.6" y="65.5">CS</text>
<text x="71.6" y="70.6">(PCINT10/ADC2)PC2</text>
<text x="72.4" y="68.1">(PCINT9/ADC1)PC1</text>
<text x="202.6" y="70.6">RESET</text>
<text x="202.6" y="68">AGND</text>
<text x="217.8" y="70.6">SCLK</text>
<text x="218.2" y="68">SDIN</text>
<text x="68.2" y="75.7">(PCINT12/SDA/ADC4)PC4</text>
<text x="71.6" y="73.1">(PCINT11/ADC3)PC3</text>
<text x="202.6" y="75.7">VSYNC</text>
<text x="202.6" y="73.1">HSYNC</text>
<text x="216.7" y="73.1">SDOUT</text>
<text x="218.7" y="75.7">LOS</text>
<text x="46.7" y="78.2">ADC6</text>
<text x="46.7" y="80.8">ADC7</text>
<text x="68.4" y="78.2">(PCINT13/SCL/ADC5)PC5</text>
<text x="70.7" y="80.8">(PCINT14/RESET)PC6</text>
<text x="202.6" y="80.7">NC</text>
<text x="202.6" y="78.2">NC</text>
<text x="219.6" y="78.2">NC</text>
<text x="219.6" y="80.7">NC</text>
<text x="72.4" y="89.7">(PCINT18/INT0)PD2</text>
<text x="72.4" y="84.6">(PCINT16/RXD)PD0</text>
<text x="72.6" y="87.1">(PCINT17/TXD)PD1</text>
<text x="68" y="92.2">(PCINT19/OC2B/INT1)PD3</text>
<text x="70.4" y="94.7">(PCINT20/XCK/T0)PD4</text>
<text x="46.7" y="97.3">GND</text>
<text x="46.7" y="99.8">GND</text>
<text x="67.9" y="99.8">(PCINT22/OC0A/AIN0)PD6</text>
<text x="69.5" y="97.3">(PCINT21/OC0B/T1)PD5</text>
<text x="46.7" y="102.4">GND</text>
<text x="72.2" y="102.4">(PCINT23/AIN1)PD7</text>
<text x="201.1" y="121.4" transform="rotate(-90 201.1 121.4)">VIN+</text>
<text x="206.2" y="121" transform="rotate(-90 206.2 121)">VIN-</text>
<text x="198" y="129">V+</text>
<text x="203.7" y="128.6" transform="rotate(-90 203.7 128.6)">GND</text>
<text x="205.5" y="129">OUT</text>
</g>
<g font-size="1.4" fill="#3c9a9e">
<text x="94.6" y="49">OSD_CS</text>
<text x="94.6" y="51.5">SPI_MOSI</text>
<text x="173" y="52.8">VIDEO_OUT</text>
<text x="94.6" y="54.1">SPI_MISO</text>
<text x="94.6" y="56.6">SPI_SCK</text>
<text x="94.6" y="65.5">LIPO_ADC</text>
<text x="174.5" y="63">VIDEO_IN</text>
<text x="230.5" y="65.5">OSD_CS</text>
<text x="94.6" y="68">CURRENT_ADC</text>
<text x="106" y="70.6">RSSI</text>
<text x="189.1" y="70.6">RESET</text>
<text x="230.5" y="70.6">SPI_SCK</text>
<text x="230.5" y="68">SPI_MOSI</text>
<text x="230.5" y="73.1">SPI_MISO</text>
<text x="107.3" y="78.2">RESET</text>
<text x="94.6" y="84.6">RX</text>
<text x="94.6" y="87.1">TX</text>
<text x="207.5" y="101.2" transform="rotate(-90 207.5 101.2)">LIPO_IN2</text>
<text x="163.2" y="110">LIPO_IN</text>
<text x="176.9" y="110">LIPO_IN</text>
<text x="109.7" y="122.7">SPI_MISO</text>
<text x="110.3" y="125.2">SPI_SCK</text>
<text x="127.6" y="125.2">SPI_MOSI</text>
<text x="23.7" y="126.5">LIPO_IN2</text>
<text x="111.6" y="127.7">RESET</text>
<text x="140.9" y="131.5">RSSI</text>
<text x="142.2" y="126.5">RX</text>
<text x="142.4" y="129">TX</text>
<text x="170.2" y="126.5">LIPO_ADC</text>
<text x="233" y="129">CURRENT_ADC</text>
<text x="137.7" y="151.9">VIDEO_IN</text>
<text x="23.7" y="158.2">LIPO_IN2</text>
<text x="136.2" y="163.3">VIDEO_OUT</text>
</g>
<g font-size="1.4" fill="#4abcc2">
<text x="97.8" y="86">For Programming The Chip After Bootloader</text>
<text x="97.8" y="87.6">Click Reset Button Manually When Click UPLOAD</text>
<text x="196.8" y="106.7">10W Shunt Resistor</text>
<text x="111.8" y="131.7">To Burn Bootloader</text>
<text x="231.1" y="131.7">3.3V Range 180</text>
<text x="111.8" y="133.3">Use Small Solder Pads</text>
<text x="165.1" y="132.1">SELECT HIGH VOLTAGE CAP</text>
<text x="231.1" y="133.3">Vout = (I * 0.5mOhm * 36.5KOhm) / 1KOhm</text>
</g>
<g font-size="1.1" fill="#008484">
<text x="149.3" y="119.4">J2</text>
<text x="152.3" y="130.6" transform="rotate(-90 152.3 130.6)">Connector_01x05</text>
</g>
<g font-size="1" fill="#008484">
<text x="211" y="35.5">GND</text>
<text x="27.6" y="47.1" transform="rotate(-90 27.6 47.1)">GND</text>
<text x="236.4" y="49.4">GND</text>
<text x="33.9" y="59.8" transform="rotate(-90 33.9 59.8)">GND</text>
<text x="248.7" y="59.8" transform="rotate(-90 248.7 59.8)">GND</text>
<text x="116.6" y="61" transform="rotate(-90 116.6 61)">GND</text>
<text x="188.9" y="61" transform="rotate(-90 188.9 61)">GND</text>
<text x="129.7" y="69.9">GND</text>
<text x="188.9" y="68.7" transform="rotate(-90 188.9 68.7)">GND</text>
<text x="109" y="73.7" transform="rotate(-90 109 73.7)">GND</text>
<text x="181.8" y="72.4">GND</text>
<text x="110.3" y="81.4" transform="rotate(-90 110.3 81.4)">GND</text>
<text x="37" y="105.4">GND</text>
<text x="166.1" y="105.5" transform="rotate(-90 166.1 105.5)">GND</text>
<text x="145.1" y="110.7" transform="rotate(-90 145.1 110.7)">Connector_Lipo</text>
<text x="147.9" y="113.3">U4</text>
<text x="219.9" y="115.6">GND</text>
<text x="231.3" y="115.6">GND</text>
<text x="242.7" y="115.6">GND</text>
<text x="254.2" y="115.6">GND</text>
<text x="141.9" y="124.5" transform="rotate(-90 141.9 124.5)">GND</text>
<text x="33.2" y="143.5">GND</text>
<text x="180.5" y="138.4">GND</text>
<text x="185.6" y="138.4">GND</text>
<text x="202.1" y="138.4">GND</text>
<text x="213.5" y="138.4">GND</text>
<text x="218.6" y="138.4">GND</text>
<text x="75.1" y="149.9">GND</text>
<text x="141.9" y="149.9" transform="rotate(-90 141.9 149.9)">GND</text>
<text x="141.9" y="161.4" transform="rotate(-90 141.9 161.4)">GND</text>
<text x="33.2" y="175.3">GND</text>
<text x="75.1" y="181.6">GND</text>
</g>
<g font-size="1" fill="#0000c2">
<text x="118.8" y="121.9">1</text>
<text x="118.8" y="124.5">3</text>
<text x="124.4" y="121.9">2</text>
<text x="124.4" y="124.5">4</text>
<text x="118.8" y="127">5</text>
<text x="124.4" y="127">6</text>
</g>
<text font-size="1" fill="#4abcc2" x="125.9" y="130.8">GND</text>
<g font-size=".7" fill="#008484">
<text x="34.5" y="43.3" transform="rotate(-90 34.5 43.3)">100nF</text>
<text x="35.5" y="43.6" transform="rotate(-90 35.5 43.6)">C1</text>
<text x="34.5" y="52.2" transform="rotate(-90 34.5 52.2)">100nF</text>
<text x="35.5" y="52.4" transform="rotate(-90 35.5 52.4)">C2</text>
<text x="184.8" y="53.6">R7</text>
<text x="185" y="52.5">75</text>
<text x="191.9" y="53.3" transform="rotate(-90 191.9 53.3)">47uF</text>
<text x="228.7" y="53.8">100nF</text>
<text x="39.5" y="59.8" transform="rotate(-90 39.5 59.8)">100nF</text>
<text x="109.4" y="58.3" transform="rotate(-90 109.4 58.3)">15pF</text>
<text x="110.4" y="59.2" transform="rotate(-90 110.4 59.2)">C10</text>
<text x="130.6" y="57.8" transform="rotate(-90 130.6 57.8)">D4</text>
<text x="132.6" y="57.7" transform="rotate(-90 132.6 57.7)">PWR_LED</text>
<text x="193" y="54.1" transform="rotate(-90 193 54.1)">C14</text>
<text x="193.4" y="59">100nF</text>
<text x="194.8" y="58">C15</text>
<text x="195.8" y="55.8" transform="rotate(-90 195.8 55.8)">47uF</text>
<text x="196.8" y="56.7" transform="rotate(-90 196.8 56.7)">C17</text>
<text x="228" y="54.8">C19</text>
<text x="238.9" y="58.9" transform="rotate(-90 238.9 58.9)">Y2</text>
<text x="241.5" y="57.1" transform="rotate(-90 241.5 57.1)">15pF</text>
<text x="242.5" y="57.9" transform="rotate(-90 242.5 57.9)">C20</text>
<text x="40.6" y="60.1" transform="rotate(-90 40.6 60.1)">C5</text>
<text x="106.9" y="60.2" transform="rotate(-90 106.9 60.2)">Y1</text>
<text x="109.4" y="63.4" transform="rotate(-90 109.4 63.4)">15pF</text>
<text x="110.4" y="64.3" transform="rotate(-90 110.4 64.3)">C11</text>
<text x="131" y="62.9" transform="rotate(-90 131 62.9)">1K</text>
<text x="132.1" y="63.5" transform="rotate(-90 132.1 63.5)">R13</text>
<text x="183.1" y="65.4" transform="rotate(-90 183.1 65.4)">75</text>
<text x="184.2" y="65.7" transform="rotate(-90 184.2 65.7)">R6</text>
<text x="185.6" y="63.6" transform="rotate(-90 185.6 63.6)">100nF</text>
<text x="186.6" y="64.3" transform="rotate(-90 186.6 64.3)">C13</text>
<text x="194.8" y="65.6">C16</text>
<text x="241.5" y="62.1" transform="rotate(-90 241.5 62.1)">15pF</text>
<text x="242.5" y="63" transform="rotate(-90 242.5 63)">C21</text>
<text x="97.2" y="70.4">10K</text>
<text x="97.6" y="69.3">R12</text>
<text x="102.4" y="71.7">1uF</text>
<text x="103.4" y="70.7">C22</text>
<text x="193.4" y="66.6">100nF</text>
<text x="100.8" y="81.1">ResetButton</text>
<text x="102.4" y="83">1K</text>
<text x="103.9" y="79.3">SW1</text>
<text x="102.2" y="84.1">R5</text>
<text x="157.8" y="107.2" transform="rotate(-90 157.8 107.2)">D3</text>
<text x="214" y="105.8" transform="rotate(-90 214 105.8)">ESC1_V+</text>
<text x="216.1" y="102.9" transform="rotate(-90 216.1 102.9)">U7</text>
<text x="219.1" y="106.2" transform="rotate(-90 219.1 106.2)">ESC1_GND</text>
<text x="221.2" y="102.9" transform="rotate(-90 221.2 102.9)">U8</text>
<text x="225.5" y="105.8" transform="rotate(-90 225.5 105.8)">ESC2_V+</text>
<text x="227.5" y="102.9" transform="rotate(-90 227.5 102.9)">U9</text>
<text x="230.6" y="106.2" transform="rotate(-90 230.6 106.2)">ESC2_GND</text>
<text x="232.6" y="103.1" transform="rotate(-90 232.6 103.1)">U10</text>
<text x="236.9" y="105.8" transform="rotate(-90 236.9 105.8)">ESC3_V+</text>
<text x="238.9" y="103.1" transform="rotate(-90 238.9 103.1)">U11</text>
<text x="242" y="106.2" transform="rotate(-90 242 106.2)">ESC3_GND</text>
<text x="244" y="103.1" transform="rotate(-90 244 103.1)">U12</text>
<text x="248.3" y="105.8" transform="rotate(-90 248.3 105.8)">ESC4_V+</text>
<text x="250.4" y="103.1" transform="rotate(-90 250.4 103.1)">U13</text>
<text x="253.4" y="106.2" transform="rotate(-90 253.4 106.2)">ESC4_GND</text>
<text x="255.4" y="103.1" transform="rotate(-90 255.4 103.1)">U14</text>
<text x="160.6" y="109.3" transform="rotate(-90 160.6 109.3)">5.0SMDJ17CA</text>
<text x="202.4" y="109.8">0.5m</text>
<text x="203" y="108.6">R10</text>
<text x="186.9" y="121.5" transform="rotate(-90 186.9 121.5)">10K</text>
<text x="188" y="121.5" transform="rotate(-90 188 121.5)">R8</text>
<text x="34.8" y="131.6">C3</text>
<text x="71.7" y="128.8">10nF</text>
<text x="72.9" y="127.8">C6</text>
<text x="77.2" y="131.7">L1</text>
<text x="180.7" y="130.1">100nF</text>
<text x="182.1" y="129.1">C12</text>
<text x="186.9" y="130.2" transform="rotate(-90 186.9 130.2)">1K</text>
<text x="188" y="130.4" transform="rotate(-90 188 130.4)">R9</text>
<text x="214.8" y="132" transform="rotate(-90 214.8 132)">36.5K</text>
<text x="218.8" y="131.4">100nF</text>
<text x="220.2" y="130.3">C18</text>
<text x="33.6" y="132.6">10uF</text>
<text x="76.5" y="133.4">4.7uH</text>
<text x="82.7" y="135.8" transform="rotate(-90 82.7 135.8)">51.1K</text>
<text x="83.9" y="135.5" transform="rotate(-90 83.9 135.5)">R1</text>
<text x="89.4" y="138">C8</text>
<text x="216" y="132.1" transform="rotate(-90 216 132.1)">R11</text>
<text x="71" y="139.8" transform="rotate(-90 71 139.8)">B230A</text>
<text x="73.8" y="139.3" transform="rotate(-90 73.8 139.3)">D1</text>
<text x="82.7" y="143.1" transform="rotate(-90 82.7 143.1)">10K</text>
<text x="83.9" y="143.1" transform="rotate(-90 83.9 143.1)">R2</text>
<text x="88.2" y="139">22uF</text>
<text x="149.5" y="145">J3</text>
<text x="151.9" y="150.4" transform="rotate(-90 151.9 150.4)">CAMERA</text>
<text x="71.7" y="160.6">10nF</text>
<text x="72.9" y="159.6">C7</text>
<text x="149.5" y="156.4">J4</text>
<text x="151.9" y="161" transform="rotate(-90 151.9 161)">VTX</text>
<text x="33.6" y="164.4">10uF</text>
<text x="34.8" y="163.4">C4</text>
<text x="76.5" y="165.1">4.7uH</text>
<text x="77.2" y="163.5">L2</text>
<text x="82.7" y="167.5" transform="rotate(-90 82.7 167.5)">113K</text>
<text x="83.9" y="167.3" transform="rotate(-90 83.9 167.3)">R3</text>
<text x="71" y="171.5" transform="rotate(-90 71 171.5)">B230A</text>
<text x="73.8" y="171.1" transform="rotate(-90 73.8 171.1)">D2</text>
<text x="88.2" y="170.7">22uF</text>
<text x="89.4" y="169.7">C9</text>
<text x="82.7" y="174.9" transform="rotate(-90 82.7 174.9)">10K</text>
<text x="83.9" y="174.9" transform="rotate(-90 83.9 174.9)">R4</text>
</g>
<g font-size=".6" fill="#008484">
<text x="235.3" y="58.8">27MHz</text>
<text x="103.3" y="60.1">16MHz</text>
</g>
<g font-size=".4" fill="#0000c2">
<text x="103.9" y="58.1" transform="rotate(-90 103.9 58.1)">3</text>
<text x="106.2" y="58.5">4</text>
<text x="236" y="56.9" transform="rotate(-90 236 56.9)">3</text>
<text x="238.3" y="59.7">2</text>
<text x="238.3" y="57.2">4</text>
<text x="103.9" y="61.9" transform="rotate(-90 103.9 61.9)">1</text>
<text x="106.2" y="61">2</text>
<text x="236" y="60.7" transform="rotate(-90 236 60.7)">1</text>
</g>
</svg>
